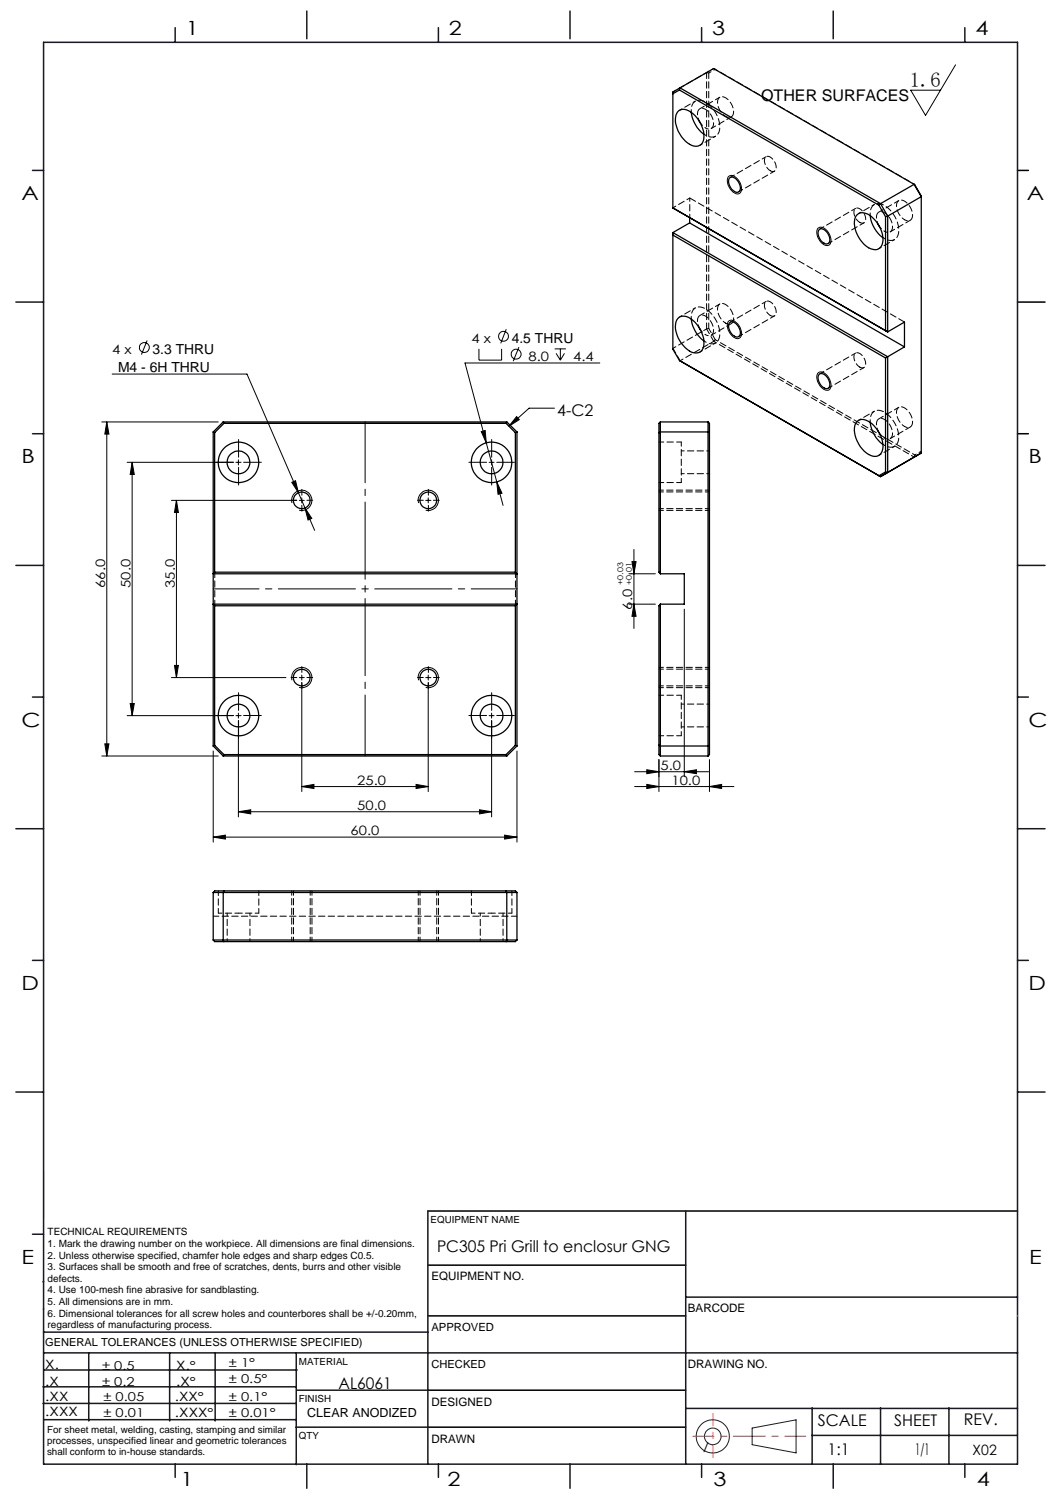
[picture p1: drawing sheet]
<svg xmlns="http://www.w3.org/2000/svg" width="210mm" height="297mm" viewBox="0 0 210 297" stroke-linecap="round" stroke-linejoin="round" font-family="sans-serif">
<g fill="none" stroke="#191924" stroke-width=".2">
<path d="M8.6 231.2v9.4M148.6 282l8.7-1.6v6.5l-8.7-1.6z"/>
<circle cx="140.8" cy="283.7" r="3.3"/>
<circle cx="140.8" cy="283.7" r="1.64"/>
</g>
<path d="M201 33.7h2.2M201 59.7h5.4M201 85.7h2.2M84.5 239.1h116.5M84.6 259.9h50.9M84.6 249.8h50.9M84.6 274.5h50.9M84.5 281.8h51" fill="none" stroke="#000" stroke-width=".3"/>
<path d="M136.9 283.6h22.3" fill="none" stroke="#f00" stroke-width=".2" stroke-dasharray="6.3 1.3 1.3 1.3" stroke-dashoffset="2.2"/>
<path d="M140.8 287.8v-8.7" fill="none" stroke="#f00" stroke-width=".2" stroke-dasharray="6.3 1.3 1.3 1.3" stroke-dashoffset="3.9"/>
<g fill="none" stroke="#191924" stroke-width=".3">
<path d="M8.6 8.4h192.4v280.7h-192.4zM34.6 5.5v2.9M60.6 2.2v5.5M86.6 5.5v2.9M112.6 2.2v5.5M138.6 5.5v2.9M164.6 2.2v5.5M190.6 5.5v2.9M6.4 33.7h2.2M3.1 59.7h5.5M6.4 85.7h2.2M3.1 111.7h5.5"/>
<path d="M201 111.7h5.4M6.4 137.7h2.2M201 137.7h2.2M3.1 163.7h5.5M201 163.7h5.4M6.4 189.6h2.2M201 189.6h2.2M3.1 215.6h5.5M201 215.6h5.4M84.5 239.1v50M135.5 239.1v50M6.4 243.7h2.2"/>
<path d="M8.5 253.1h.1M8.6 258.5h.1M135.5 256.1h65.5M8.5 277.1h49.9M8.5 273.9h49.9M8.6 267.2h192.4M8.6 263.1h75.9M8.8 270.5h49.9M17.5 267.2v13.4M33.5 267.2v13.4M42.5 267.2v13.4M58.5 267.2v22"/>
<path d="M58.6 274.5h26M135.5 278.1h65.5M160.4 278v11.1M174 278v11.1M187.5 278v11.1M8.8 280.3h49.7M34.6 289.1v2.6M58.5 281.8h26M60.6 289.1v4.8M86.6 289.1v2.6M112.6 289.1v4.8M138.6 289.1v2.6"/>
<path d="M160.4 283.5h40.5M164.6 289.1v4.8M190.6 289.1v2.6"/>
</g>
<path d="M201 259.9h.1" fill="none" stroke="#c0c0c0" stroke-width=".2"/>
<g fill="none" stroke="#000" stroke-width=".2">
<path d="M188.8 12.8l-6 10-2.9-5h5.9M143.9 34.9a1.05 1.05 0 0 1 1.6 .2 2.51 2.51 0 0 1 .7 3 1.17 1.17 0 0 1-1.6-.4 2.54 2.54 0 0 1-.7-2.8zM161.5 45.1a1.48 1.48 0 0 1 2.2 .9 1.73 1.73 0 0 1 0 2.4 2.1 2.1 0 0 1-2.2-1.6l-.1-.8zM22.2 73.9h26.6l10.1 23.4M29.1 67.2l-1.2 2.8M94.6 68.9v2.2h4.5v-2.2M100 65l-1.1 2.8M102.5 68.5l-1.1 2.8M109.6 68.9h2.2M109.9 69.8l.8 1.3M110.7 68.9v2.2M111.5 69.8l-.8 1.3"/>
<path d="M118.5 71.7h-26.6l4.2 15.8M143.9 63.5a1.03 1.03 0 0 1 1.6 .2 2.48 2.48 0 0 1 .7 3 1.17 1.17 0 0 1-1.6-.5 2.54 2.54 0 0 1-.7-2.7zM161.5 73.7a1.22 1.22 0 0 1 1.9 .5 2.31 2.31 0 0 1 .5 2.7 1.62 1.62 0 0 1-2.2-1.1l-.3-1.2zM20.1 83.3h23M21.1 83.3v66M21.1 83.3l.4 2.4h-.8zM25.1 91.3h21M26.1 91.3l.4 2.4h-.8zM26.1 91.3v50M33.9 98.8h24.7M34.9 98.8l.3 2.4h-.7zM34.9 98.8v35"/>
<path d="M46.6 91.3h1M47.1 90.8v1M57.6 95.2l.8-.3 .5 2.4zM57.7 99.3a2 2 0 0 1 1.7-2.5 2 2 0 0 1 2.2 2.2 2 2 0 0 1-2.5 1.7M58.9 97.3l3.3 7.4M59.1 98.8h1M59.6 98.3v1M82.7 99.3a2 2 0 0 1 1.7-2.5 2 2 0 0 1 2.2 2.2 2 2 0 0 1-2.5 1.7M84.1 98.8h1M84.6 98.3v1M95.1 85.2l.7-.2 .3 2.5zM96.1 87.5l3.3 12.3"/>
<path d="M96.6 91.3h1M97.1 90.8v1M98.1 95.2l1.1 2.2-.8 .2zM102.1 82.3l.5 .6-2.1 1.3zM109.5 80.6h-5l-4 3.6M60.3 100.3l1.3 2.1-.7 .3zM124.2 119.3h5.3M124.2 113.3h5.3M124.8 110.9h.9l-.5 2.4zM125.2 119.3l.5 2.4h-.9zM125.2 108.5v15.6M25.7 138.9h.8l-.4 2.4z"/>
<path d="M33.9 133.8h22.6M34.5 131.4h.7l-.3 2.4zM57.7 134.3a2 2 0 0 1 1.7-2.5 2 2 0 0 1 2.2 2.2 2 2 0 0 1-2.5 1.7M59.1 133.8h1M59.6 133.3v1M59.6 134.8v21.5M82.7 134.3a2 2 0 0 1 1.7-2.5 2 2 0 0 1 2.2 2.2 2 2 0 0 1-2.5 1.7M84.1 133.8h1M84.6 133.3v1M84.6 134.8v21.5M135.2 120.3v33.1M20.1 149.3h23"/>
<path d="M20.7 146.9h.8l-.4 2.4zM25.1 141.3h21M42.1 148.3v18M46.6 141.3h1M47.1 140.8v1M47.1 142.3v19M59.6 155.3l2.4-.4v.8zM59.6 155.3h25M82.2 154.9l2.4 .4-2.4 .4zM94.7 159.9l2.4 .4-2.4 .4zM96.6 141.3h1M97.1 140.8v1"/>
<path d="M97.1 142.3v19M102.1 148.3v18M125.4 155.3h19.6M125.4 152.4h14.6M127.8 154.9l2.4 .4-2.4 .4zM127.8 152l2.4 .4-2.4 .4zM130.2 150v6.3M135.2 152.4l2.4-.4v.8zM140.2 155.3l2.4-.4v.8zM140.2 150v6.3M42.1 165.3l2.4-.4v.8zM42.1 165.3h60"/>
<path d="M47.1 160.3l2.4-.4v.8zM47.1 160.3h50M99.7 164.9l2.4 .4-2.4 .4z"/>
<circle cx="28.5" cy="68.6" r=".98"/>
<circle cx="99.5" cy="66.4" r=".98"/>
<circle cx="102" cy="69.9" r=".98"/>
</g>
<g fill="none" stroke="#000" stroke-width=".2" stroke-dasharray="15.2 1.3 1.3 1.3">
<path d="M46.1 91.3h-3.5M47.1 90.3v-3.5M47.1 92.3v3.5M48.1 91.3h3.5M58.6 98.8h-1.1M59.6 97.8v-1.2M59.6 99.8v1.1M60.6 98.8h1.2M83.6 98.8h-1.1M84.6 97.8v-1.2M84.6 99.8v1.1M85.6 98.8h1.2"/>
<path d="M96.1 91.3h-3.5M97.1 90.3v-3.5M97.1 92.3v3.5M98.1 91.3h3.5M58.6 133.8h-1.1M59.6 132.8v-1.2M59.6 134.8v1.1M60.6 133.8h1.2M83.6 133.8h-1.1M84.6 132.8v-1.2M84.6 134.8v1.1M85.6 133.8h1.2"/>
<path d="M46.1 141.3h-3.5M47.1 140.3v-3.5M47.1 142.3v3.5M48.1 141.3h3.5M96.1 141.3h-3.5M97.1 140.3v-3.5M97.1 142.3v3.5M98.1 141.3h3.5"/>
</g>
<g fill="none" stroke="#000" stroke-width=".2" stroke-dasharray="1.3 .6" stroke-dashoffset=".4">
<path d="M145.9 37.9l7.1-4.1M151.4 30.9l-7.1 4.1M151.4 59.5l-7.1 4.1M163.6 48.1l7.1-4.1M169 41.1l-7 4.1M145.9 66.5l7.1-4.1M163.6 76.7l7.1-4.1M169 69.7l-7 4.1M134.6 95.3v-8M140.2 96.8h-10M140.2 97.1h-10M130.2 100.8h10"/>
<path d="M130.2 100.4h10M130.2 135.8h10M130.2 135.4h10M140.2 131.8h-10M140.2 132.1h-10M134.6 145.3v-8M57.6 175.9v10M58 175.9v10M82.6 175.9v10M83 175.9v10M61.3 185.9v-10M61.6 185.9v-10"/>
<path d="M86.3 185.9v-10M86.6 185.9v-10"/>
</g>
<path d="M102.1 116.3h-60" fill="none" stroke="#000" stroke-width=".2" stroke-dasharray="15.2 1.3 1.3 1.3" stroke-dashoffset="6.2"/>
<path d="M72.1 83.3v66" fill="none" stroke="#000" stroke-width=".2" stroke-dasharray="15.2 1.3 1.3 1.3" stroke-dashoffset="3.2"/>
<g fill="#000">
<path d="M102.1 82.3l.5 .6-2.1 1.3z"/>
<path d="M21.1 83.3l.4 2.4h-.8zM20.7 146.9h.8l-.4 2.4z"/>
<path d="M125.2 119.3l.5 2.4h-.9zM124.8 110.9h.9l-.5 2.4z"/>
<path d="M34.5 131.4h.7l-.3 2.4zM34.9 98.8l.3 2.4h-.7zM25.7 138.9h.8l-.4 2.4zM26.1 91.3l.4 2.4h-.8z"/>
<path d="M59.6 155.3l2.4-.4v.8zM82.2 154.9l2.4 .4-2.4 .4zM47.1 160.3l2.4-.4v.8zM94.7 159.9l2.4 .4-2.4 .4zM98.1 95.2l.3 2.4 .8-.2zM95.1 85.2l1 2.3-.3-2.5zM60.3 100.3l.6 2.4 .7-.3zM57.6 95.2l1.3 2.1-.5-2.4z"/>
<path d="M127.8 154.9l2.4 .4-2.4 .4zM140.2 155.3l2.4-.4v.8z"/>
<path d="M135.2 152.4l2.4-.4v.8zM127.8 152l2.4 .4-2.4 .4z"/>
<path d="M99.7 164.9l2.4 .4-2.4 .4zM42.1 165.3l2.4-.4v.8z"/>
</g>
<g fill="none" stroke="#000" stroke-width=".25">
<path d="M134.2 17.8l-1.3 .7M134.2 17.8l39.4 22.7M134.2 17.8l.1-.4 39.7 22.8M133.9 22.1a1.79 1.79 0 0 1 2.6 0 5.8 5.8 0 0 1 2.4 5.8 1.68 1.68 0 0 1-2.7 .6 5.8 5.8 0 0 1-2.7-5.7zM136.6 22.2a6.5 6.5 0 0 0 2.5 4.3M138.1 23.8l.3 .5M144.1 35.1a1.45 1.45 0 0 1 2 1.2l.1 .3a.85 .85 0 0 1-.2 1.2 .85 .85 0 0 1-1.2-.2 2.02 2.02 0 0 1-.7-2.5zM180.6 36.4l1.4 2.4-6.6 3.9M180.6 36.4l-6.6 3.8M180.6 36.4l-39.6-22.9-8.1 4.7v22.9M180.6 36.4l1.4 2.3v50.8M132.9 41.1h.1"/>
<path d="M132.9 41.1l42.5 24.4M132.9 45.9v23.1l1.3 2.2M132.9 45.9l42.5 24.5v22.9M132.9 46.4l42 24.3M136.2 44l42.5 24.5M136.2 43v1M136.2 44l-3.3 1.9M161.8 45.4a1.06 1.06 0 0 1 1.5 .4 1.6 1.6 0 0 1 .2 2.3 1.87 1.87 0 0 1-1.9-1.9zM169.2 42.5a2.09 2.09 0 0 1 3.1 .4 5.7 5.7 0 0 1 2 5.4 1.55 1.55 0 0 1-2.3 .8 5.9 5.9 0 0 1-3.1-5.9zM171.9 42.6a6.3 6.3 0 0 0 2.5 4.3M173.5 44.3l.2 .5M173.6 40.5l1.3 2.3"/>
<path d="M174 40.2l1.4 2.5M174 40.2l-.4 .3M174.9 42.8v22.5l.5 .2M175.4 42.7l-.5 .1M175.4 42.7v22.8M134.1 62.7a2.55 2.55 0 0 1 3.2 .9 5.7 5.7 0 0 1 1.6 5.1 1.82 1.82 0 0 1-3.1 .3 5.5 5.5 0 0 1-2.1-5.8zM134.2 71.2l39.8 22.9M134.2 71.2l.1 .1M136.6 63a6.3 6.3 0 0 0 2.5 4.3M138.1 64.7l.3 .5M144.1 63.7a.99 .99 0 0 1 1.5 .5 1.6 1.6 0 0 1 .3 2.3 1.87 1.87 0 0 1-2-1.9zM161.8 73.9a1.06 1.06 0 0 1 1.5 .5 1.64 1.64 0 0 1 .2 2.3 2.03 2.03 0 0 1-1.7-2.8z"/>
<path d="M174.9 70.7v22.5M175.4 65.5l3.3-1.9v4.9M178.7 68.5l-3.8 2.2M42.1 85.3l.3 .1M42.1 85.3v62M42.4 85.4v27.6M44.1 83.3l-2 2M44.1 83.3l.1 .3M44.1 83.3h56M44.2 83.6l-1.8 1.8M44.2 83.6h55.8M100 83.6l1.8 1.8"/>
<path d="M100.1 83.3l-.1 .3M100.1 83.3l2 2M101.8 85.4v27.6M102.1 85.3l-.3 .1M102.1 85.3v62M130.2 85.4l.3-.1h9.4l.3 .1M130.5 83.3h9.4M130.5 83.3v30M130.5 83.3l-.3 .3v29.4l.3 .3M139.9 83.3v66M139.9 83.3l.3 .3v65.4l-.3 .3M169.2 83.3a1.83 1.83 0 0 1 2.6 .1 5.7 5.7 0 0 1 2.5 5.7 1.66 1.66 0 0 1-2.7 .6 6 6 0 0 1-2.7-5.7z"/>
<path d="M171.9 83.4a6.5 6.5 0 0 0 2.5 4.4M173.5 85.1l.2 .5M174.9 93.2l.5 .1M174.9 93.2l-1.3 .7 .4 .2M175.4 93.3l-1.4 .8M182 89.5l-8 4.6M182 89.5l-1.4 .8M42.4 113h59.4M42.4 119.6v27.6M42.4 113l-.3 .3h60l-.3-.3M42.4 119.6l-.3-.3h60l-.3 .3M42.4 119.6h59.4"/>
<path d="M101.8 119.6v27.6M130.5 113.3h4.7v6h-4.7M130.5 119.3v30M130.5 119.3l-.3 .3v29.4l.3 .3M42.1 147.3l2 2M42.4 147.2l-.3 .1M42.4 147.2l1.8 1.8M44.1 149.3h56M44.2 149h55.8M44.2 149l-.1 .3M100 149l.1 .3M101.8 147.2l.3 .1"/>
<path d="M101.8 147.2l-1.8 1.8M102.1 147.3l-2 2M130.2 147.2l.3 .1h9.4l.3-.1M130.5 149.3h9.4M42.1 176.2v9.4M42.1 176.2h60M42.1 176.2l.3-.3h59.4l.3 .3M44.2 175.9l-.1 .3v9.4l.1 .3M100 175.9l.1 .3v9.4l-.1 .3M102.1 176.2v9.4M42.1 185.6l.3 .3h59.4l.3-.3M42.1 185.6h60"/>
<circle cx="47.1" cy="91.3" r="4"/>
<circle cx="47.1" cy="91.3" r="2.25"/>
<circle cx="59.6" cy="98.8" r="1.67"/>
<circle cx="84.6" cy="98.8" r="1.66"/>
<circle cx="97.1" cy="91.3" r="2.25"/>
<circle cx="97.1" cy="91.3" r="4"/>
<circle cx="59.6" cy="133.8" r="1.66"/>
<circle cx="84.6" cy="133.8" r="1.65"/>
<circle cx="47.1" cy="141.3" r="4"/>
<circle cx="47.1" cy="141.3" r="2.24"/>
<circle cx="97.1" cy="141.3" r="2.24"/>
<circle cx="97.1" cy="141.3" r="4"/>
</g>
<path d="M134.4 71.2l-1.5-2.4M139.6 65l1.4 2.4M140 64.8v-50.4M42.4 119.6v-6.6M101.8 113v6.6M42.1 180.9h60" fill="none" stroke="#000" stroke-width=".2" stroke-dasharray="1.3 .6" stroke-dashoffset=".2"/>
<path d="M141 13.5l-1.4 .8M139.1 26.5a1.8 1.8 0 0 0 2.9-.4 5.6 5.6 0 0 0-3.7-6.3 1.71 1.71 0 0 0-1.7 2.1v.2M174.4 46.9a1.8 1.8 0 0 0 3-.4 5.6 5.6 0 0 0-3.7-6.3 1.71 1.71 0 0 0-1.8 2.1v.3M139.1 67.3a1.8 1.8 0 0 0 2.9-.4 5.6 5.6 0 0 0-3.7-6.3 1.71 1.71 0 0 0-1.7 2.1v.3M174.4 87.7a1.8 1.8 0 0 0 3-.4 5.6 5.6 0 0 0-3.7-6.3 1.71 1.71 0 0 0-1.8 2.2v.2" fill="none" stroke="#000" stroke-width=".2" stroke-dasharray="1.3 .6" stroke-dashoffset=".8"/>
<g fill="none" stroke="#000" stroke-width=".2" stroke-dasharray="1.3 .6" stroke-dashoffset=".7">
<path d="M137.4 20l-3.1 1.8M140 14.4l1.3-.7M141.3 13.7l39.4 22.7M138.3 28.7l3.1-1.8M138.4 24.3l1 1M139.4 25.3a.98 .98 0 0 0 1.1 0 .98 .98 0 0 0 .5-1 3 3 0 0 0-2.4-2.9 1.2 1.2 0 0 0-.7 1.8l.2 .6M143.3 23a.98 .98 0 0 0 1.2 .1 .98 .98 0 0 0 .4-1.1 3 3 0 0 0-2.3-2.9 1.2 1.2 0 0 0-.8 1.8l.6 1.2 .9 .9M172.7 40.4l-3.1 1.8M173.6 49.1l3.1-1.8M173.8 44.7l.9 1M174.7 45.7a.98 .98 0 0 0 1.2 .1 .98 .98 0 0 0 .4-1.1 3 3 0 0 0-2.3-2.9 1.2 1.2 0 0 0-.8 1.8l.3 .6M178.7 43.4a.98 .98 0 0 0 1.2 .1 .98 .98 0 0 0 .4-1.1 3 3 0 0 0-2.4-2.9 1.2 1.2 0 0 0-.7 1.8l.6 1.2 .9 .9"/>
<path d="M137.4 60.8l-3.1 1.8M138.3 69.5l3.1-1.8M138.4 65.1l1 1M139.4 66.1a.98 .98 0 0 0 1.1 .1 .98 .98 0 0 0 .5-1.1 3 3 0 0 0-2.4-2.9 1.2 1.2 0 0 0-.7 1.8l.2 .7M143.3 63.8a.98 .98 0 0 0 1.2 .1 .98 .98 0 0 0 .4-1.1 3 3 0 0 0-2.3-2.9 1.2 1.2 0 0 0-.8 1.8l.6 1.3 .9 .8M134.6 93.5h5.6M140.2 89h-5.6M172.7 81.2l-3.1 1.8M173.6 89.9l3.1-1.8M173.8 85.6l.9 .9M174.7 86.5a.98 .98 0 0 0 1.2 .1 .98 .98 0 0 0 .4-1.1 3 3 0 0 0-2.3-2.9 1.2 1.2 0 0 0-.8 1.8l.3 .7M178.7 84.2a.98 .98 0 0 0 1.2 .1 .98 .98 0 0 0 .4-1.1 3 3 0 0 0-2.4-2.9 1.2 1.2 0 0 0-.7 1.9l.6 1.2 .9 .8"/>
<path d="M180.7 89.8l-39.4-22.7M182 89.1l-1.3 .7M140.2 139h-5.6M134.6 143.5h5.6M44.9 180.3v5.6M49.4 185.9v-5.6M94.9 180.3v5.6M99.4 185.9v-5.6"/>
</g>
<g fill="none" stroke="#000" stroke-width=".2" stroke-dasharray="1.3 .6" stroke-dashoffset=".3">
<path d="M142.2 19.2l-3.9 2.3M140.5 25.4l4-2.3M152.2 33.7a.74 .74 0 0 0 .9 0 .74 .74 0 0 0 .2-.8 2.04 2.04 0 0 0-1.9-2 1.63 1.63 0 0 0 .2 2.3l.6 .5M177.6 39.6l-4 2.3M169.9 43.9a.74 .74 0 0 0 .9 .1 .74 .74 0 0 0 .2-.9 2.04 2.04 0 0 0-1.9-2 1.63 1.63 0 0 0 .2 2.4l.6 .4M175.9 45.8l3.9-2.3M140.5 66.2l4-2.3M141.3 67.1l-1.3-2.3M142.2 60l-3.9 2.3M152.2 62.3a.74 .74 0 0 0 .9 0 .74 .74 0 0 0 .2-.8 2.04 2.04 0 0 0-1.9-2 1.63 1.63 0 0 0 .2 2.3l.6 .5M169.9 72.5a.74 .74 0 0 0 .9 0 .74 .74 0 0 0 .2-.8 2.04 2.04 0 0 0-1.9-2 1.63 1.63 0 0 0 .2 2.3l.6 .5M130.2 95.3h4.4"/>
<path d="M134.6 87.3h-4.4M175.9 86.6l3.9-2.3M177.6 80.4l-4 2.3M134.6 137.3h-4.4M130.2 145.3h4.4M43.1 175.9v4.4M93.1 175.9v4.4M51.1 180.3v-4.4M101.1 180.3v-4.4"/>
</g>
<path d="M132.9 18.2l6.7-3.9M136.3 39.1v3.8M136.3 39.1l-3.4 1.9M134.4 71.2l6.6-3.8M139.6 65l-6.7 3.8M141 67.4l39.6 22.9" fill="none" stroke="#000" stroke-width=".2" stroke-dasharray="1.3 .6" stroke-dashoffset=".6"/>
<path d="M140 14.4l-.4-.1M141 13.5l.3 .2M140 64.8l-.4 .2M141.3 67.1l-.3 .3M178.7 63.6l-42.4-24.5M180.7 89.8l-.1 .5" fill="none" stroke="#000" stroke-width=".2" stroke-dasharray="1.3 .6"/>
<path d="M139.6 14.3v50.7" fill="none" stroke="#000" stroke-width=".2" stroke-dasharray="1.3 .6" stroke-dashoffset=".1"/>
<path d="M43.1 180.3h4M47.1 180.3h4M93.1 180.3h4M97.1 180.3h4" fill="none" stroke="#000" stroke-width=".2" stroke-dasharray="1.3 .6" stroke-dashoffset=".5"/>
<text font-size="4.1" x="179.7" y="17.2">1.6</text>
<g font-size="3.9">
<text x="36.7" y="6.9">1</text>
<text x="88.7" y="6.9">2</text>
<text x="140.7" y="6.9">3</text>
<text x="192.7" y="6.9">4</text>
<text x="4.2" y="39.5">A</text>
<text x="202.9" y="39.5">A</text>
<text x="4.2" y="91.5">B</text>
<text x="203.2" y="91.5">B</text>
<text x="4.2" y="143.5">C</text>
<text x="203.2" y="143.5">C</text>
<text x="4.2" y="195.5">D</text>
<text x="203.2" y="195.5">D</text>
<text x="4.2" y="249.6">E</text>
<text x="203.3" y="249.6">E</text>
<text x="35.7" y="293.4">1</text>
<text x="88.4" y="293.4">2</text>
<text x="141" y="293.4">3</text>
<text x="193" y="293.4">4</text>
</g>
<g font-size="3.2">
<text x="150.4" y="20">OTHER SURFACES</text>
<text x="110.1" y="82.1">4-C2</text>
<text x="86.3" y="247.3">PC305 Pri Grill to enclosur GNG</text>
<text x="66.9" y="274.2">AL6061</text>
<text x="161.6" y="281.7">SCALE</text>
<text x="176.7" y="281.5">SHEET</text>
<text x="190.4" y="281.5">REV.</text>
<text x="163.5" y="287.3">1:1</text>
<text x="180.8" y="287.3">1/1</text>
</g>
<text font-size="2.8" x="192.1" y="287.3">X02</text>
<g font-size="2.7">
<text x="30.1" y="70">3.3 THRU</text>
<text x="101.1" y="67.7">4.5 THRU</text>
<text x="23.3" y="73.5">M4 - 6H THRU</text>
</g>
<g font-size="2.6">
<text x="22.2" y="70">4 x</text>
<text x="93.1" y="67.7">4 x</text>
<text x="104.4" y="71.3">8.0</text>
<text x="113.2" y="71.3">4.4</text>
<text x="20.8" y="116.1" transform="rotate(-90 20.8 116.1)">66.0</text>
<text x="25.8" y="116.1" transform="rotate(-90 25.8 116.1)">50.0</text>
<text x="34.5" y="116.1" transform="rotate(-90 34.5 116.1)">35.0</text>
<text x="124.9" y="120.4" transform="rotate(-90 124.9 120.4)">6.0</text>
<text x="70.6" y="154.9">25.0</text>
<text x="130.5" y="152">5.0</text>
<text x="132.6" y="154.9">10.0</text>
<text x="70.6" y="159.9">50.0</text>
<text x="69.3" y="164.9">60.0</text>
</g>
<g font-size="2.5">
<text x="8.9" y="273.6">.X</text>
<text x="8.9" y="270.4">X.</text>
<text x="34.8" y="273.7">.X°</text>
<text x="34.8" y="270.5">X.°</text>
<text x="9" y="276.7">.XX</text>
<text x="9" y="279.7">.XXX</text>
<text x="34.5" y="276.7">.XX°</text>
<text x="34.6" y="279.8">.XXX°</text>
<text x="60.7" y="279.8">CLEAR ANODIZED</text>
</g>
<g font-size="2.4">
<text x="45.2" y="270">± 1°</text>
<text x="20.2" y="270.4">± 0.5</text>
<text x="20.2" y="273.7">± 0.2</text>
<text x="45.2" y="273.2">± 0.5°</text>
<text x="20.4" y="279.7">± 0.01</text>
<text x="20.4" y="276.7">± 0.05</text>
<text x="45.2" y="276.7">± 0.1°</text>
<text x="45.2" y="279.7">± 0.01°</text>
</g>
<g font-size="2.3">
<text x="85.2" y="252.9">EQUIPMENT NO.</text>
<text x="135.9" y="259.2">BARCODE</text>
<text x="135.9" y="270.2">DRAWING NO.</text>
<text x="85.2" y="277.6">DESIGNED</text>
<text x="85.2" y="284.9">DRAWN</text>
<text x="138.9" y="286.6">/</text>
</g>
<g font-size="2.2">
<text x="85.2" y="262.8">APPROVED</text>
<text x="8.9" y="265.9">GENERAL TOLERANCES (UNLESS OTHERWISE SPECIFIED)</text>
<text x="85.2" y="270.1">CHECKED</text>
</g>
<g font-size="2">
<text x="9.4" y="243.9">TECHNICAL REQUIREMENTS</text>
<text x="9.4" y="246.2">1. Mark the drawing number on the workpiece. All dimensions are final dimensions.</text>
<text x="9.4" y="248.5">2. Unless otherwise specified, chamfer hole edges and sharp edges C0.5.</text>
<text x="9.4" y="250.8">3. Surfaces shall be smooth and free of scratches, dents, burrs and other visible</text>
<text x="9.4" y="253.1">defects.</text>
<text x="9.4" y="255.4">4. Use 100-mesh fine abrasive for sandblasting.</text>
<text x="9.4" y="257.7">5. All dimensions are in mm.</text>
<text x="9.4" y="260">6. Dimensional tolerances for all screw holes and counterbores shall be +/-0.20mm,</text>
<text x="9.4" y="262.3">regardless of manufacturing process.</text>
</g>
<g font-size="1.9">
<text x="85.1" y="241.5">EQUIPMENT NAME</text>
<text x="59.1" y="269.5">MATERIAL</text>
<text x="59.1" y="276.9">FINISH</text>
<text x="9.3" y="282.9">For sheet metal, welding, casting, stamping and similar</text>
<text x="9.3" y="285.2">processes, unspecified linear and geometric tolerances</text>
<text x="9.3" y="287.4">shall conform to in-house standards.</text>
<text x="59.1" y="284.2">QTY</text>
</g>
<g font-size="1.5">
<text x="123.1" y="115.5" transform="rotate(-90 123.1 115.5)">+0.03</text>
<text x="124.8" y="115.5" transform="rotate(-90 124.8 115.5)">+0.01</text>
</g>
</svg>
